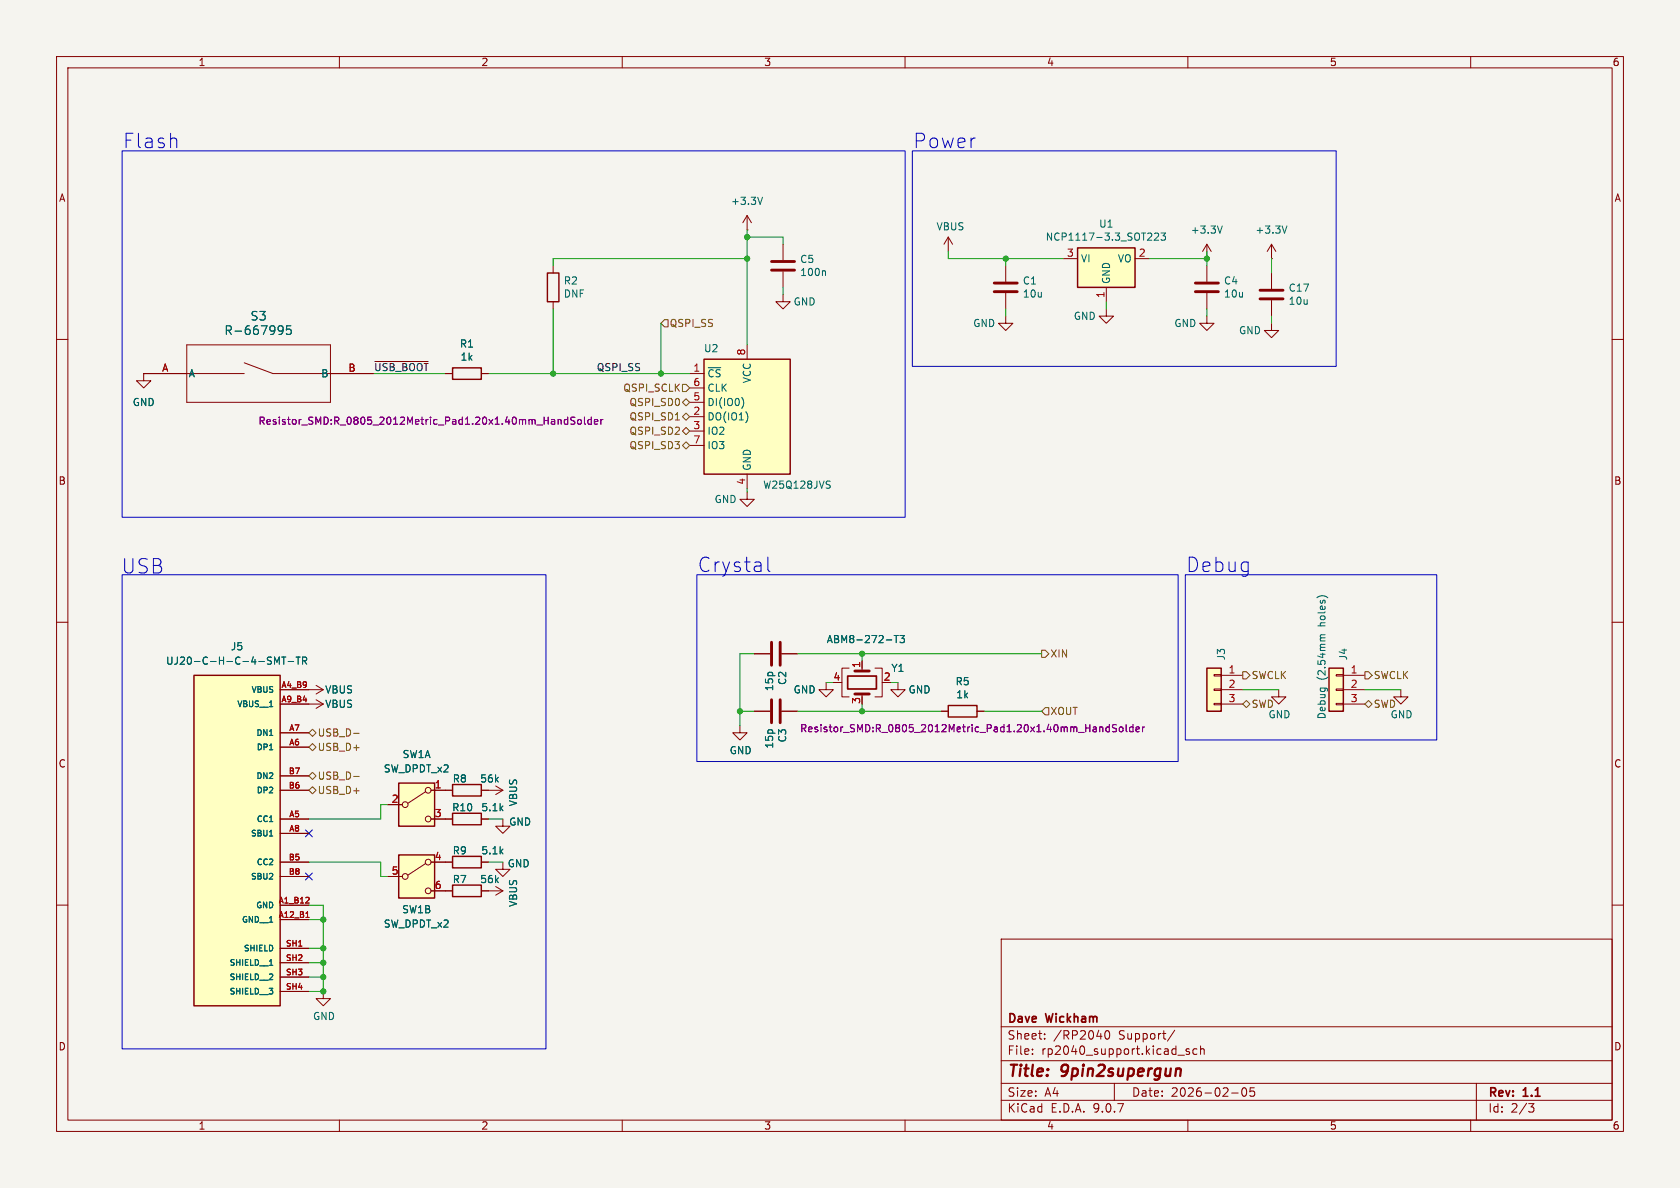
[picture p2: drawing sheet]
<svg xmlns="http://www.w3.org/2000/svg" width="297mm" height="210mm" viewBox="0 0 297 210" stroke-linecap="round" stroke-linejoin="round" font-family="sans-serif">
<path d="M0 0h297v210h-297z" fill="#f5f4ef" stroke="#f5f4ef" stroke-width=".18"/>
<g fill="none" stroke="#840000" stroke-width=".18">
<path d="M10 10h277v190h-277zM12 12h273v186h-273zM60 10v2M110 10v2M160 10v2M210 10v2M260 10v2M177.8 55.9v1.3h1.3l-1.3 1.2-1.3-1.2h1.3M213.4 45.7h.1M213.4 55.9v1.3h1.2l-1.2 1.2-1.3-1.2h1.3M213.4 43.2v2.5M213.4 47v2.8"/>
<path d="M213.4 51.8v2.8M213.4 43.2l-.8 1.3M213.4 43.2l.7 1.3M224.8 57.2v1.2h1.3l-1.3 1.3-1.3-1.3h1.3M224.8 45.7h.1M224.8 43.2v2.5M224.8 48.3v2.8M224.8 53.1v2.8M224.8 43.2l-.8 1.3M224.8 43.2l.8 1.3M10 60h2M285 60h2"/>
<path d="M132.1 87v1.3h1.2l-1.2 1.2-1.3-1.2h1.3M10 110h2M133.3 115.6h2.8M138.2 115.6h2.8M150.1 118.1h-1.3v5.1h1.3M152.4 116.8v1.3M154.7 118.1h1.3v5.1h-1.3M285 110h2M78.7 139.7h1.3M85.1 139.7h1.3M133.3 125.7h2.8M138.2 125.7h2.8"/>
<path d="M146 120.7v1.2h1.3l-1.3 1.3-1.2-1.3h1.2M148.6 120.7h.2M152.4 122.7v.5M10 160h2M177 166h108v32h-108zM285 160h2M60 198v2M110 198v2M160 198v2M177 194.5h108M177 191.5h108M177 187.5h108"/>
<path d="M177 181.5h108M182.5 186.3v.1M182.5 185.5v.1M184.7 183.6v.1M184.7 182.8v.1M195.5 182.3l.2-.1a.81 .81 0 0 1 .6 .6 .81 .81 0 0 1-.3 .8l-.2 .1a.81 .81 0 0 1-.3-1.4zM197 191.5v3M207.7 182.1l-1.3 2M208.2 186.5h1.2M210 198v2M210.2 185.5l-.3-.1-.2 .2v.2l.5 .2v.3h-.5M211.6 185.5l-.4-.1-.3 .3v.4l.1 .2h.6"/>
<path d="M212.2 185.5l.3-.1 .3 .1 .1 .9M212.2 184.9v1.5M217.7 193.2h1.2M219.7 192.4l.2-.1a.81 .81 0 0 1 .6 .6 .81 .81 0 0 1-.3 .8l-.2 .1a.81 .81 0 0 1-.3-1.4zM221.7 192.3h-.7v.7l.2-.1h.5l.1 .3-.1 .5-.2 .1-.5-.1M260 198v2M261 191.5v6.5M270.2 195.1h1l-.5 .6 .4 .1 .1 .5-.3 .3h-.4"/>
</g>
<path d="M208.5 188.9l.3 .3-.2 1" fill="none" stroke="#840000" stroke-width=".4"/>
<path d="M211.3 50h4.1M211.3 51.6h4.1M222.8 51.3h4M222.8 52.8h4M136.4 113.5v4.1M137.9 113.5v4.1M151.1 118.6h2.6M136.4 123.7v4.1M137.9 123.7v4.1M151.1 122.7h2.6" fill="none" stroke="#840000" stroke-width=".51"/>
<path d="M149.9 119.5h5v2.3h-5z" fill="none" stroke="#840000" stroke-width=".3"/>
<path d="M216.1 39.9l-.4 1.3M227.5 39.9l-.4 1.3M156.7 113.1h1M158.1 112.3h.7M158.4 112.3v1.3M159.1 112.3h.8l-.4 .5 .3 .1v.6l-.2 .1-.5-.1" fill="none" stroke="#006464" stroke-width=".18"/>
<path d="M80 138.7h5.1v2h-5.1z" fill="none" stroke="#840000" stroke-width=".25"/>
<path d="M70.5 138.4h6.3v7.7h-6.3z" fill="#ffffc2"/>
<g fill="none" stroke="#840000" stroke-width=".18">
<path d="M167.6 41.9l-.7 1.3M167.6 41.9l.8 1.3M167.6 41.9v2.6M177.8 47v2.8M177.8 51.8v2.8M75.2 140l-3.1 2M76.2 139.7h2.5M68.6 142.2h2.5M76.2 144.8h2.5M88.9 152.4v1.3h1.3l-1.3 1.2-1.3-1.2h1.3"/>
<circle cx="75.7" cy="139.7" r=".51"/>
<circle cx="71.6" cy="142.2" r=".51"/>
<circle cx="75.7" cy="144.8" r=".51"/>
</g>
<path d="M70.5 138.4h6.3v7.7h-6.3z" fill="none" stroke="#840000" stroke-width=".25"/>
<path d="M175.8 50h4M175.8 51.6h4" fill="none" stroke="#840000" stroke-width=".51"/>
<path d="M234.9 118.1h2.6v7.6h-2.6z" fill="#ffffc2"/>
<path d="M234.9 118.1h2.6v7.6h-2.6zM167.6 124.7h5.1v2h-5.1z" fill="none" stroke="#840000" stroke-width=".25"/>
<path d="M236.2 119.3h1.3v.2h-1.3zM237.5 119.4h3.8M130.8 128.3v1.2h1.3l-1.3 1.3-1.3-1.3h1.3M158.7 120.7v1.2h1.3l-1.3 1.3-1.2-1.3h1.2M166.4 125.7h1.2M172.7 125.7h1.3M236.2 121.8h1.3v.2h-1.3zM236.2 124.3h1.3v.3h-1.3zM237.5 121.9h3.8M237.5 124.5h3.8" fill="none" stroke="#840000" stroke-width=".18"/>
<path d="M233.4 105.4h.8M233.6 112.7l-.1 .1M233.6 112.7h.7M234.3 112.2l-.8 .1-.1 .3 .2 .1" fill="none" stroke="#006464" stroke-width=".18"/>
<path d="M194.9 128.6l.1 .8M196.1 128.1v1.3M196.1 128.6l-.3-.1-.3 .3 .1 .5h.5M197.4 128.1h-.5l-.2 .1v.4l.6 .2 .1 .3-.3 .3-.4-.1M197.9 128.6l.2-.1 .4 .1v.5l-.1 .2-.3 .1-.2-.2zM199.1 128.1v1.1l.2 .2M200.3 128.6l-.4-.1-.2 .3 .1 .5h.5M200.3 128.1v1.3M200.8 128.9l.6-.1v-.2l-.4-.1-.2 .2 .1 .6h.5M202 128.5v.9M202.3 128.5l-.3 .3" fill="none" stroke="#840084" stroke-width=".18"/>
<path d="M34.3 119.4h15.2v58.4h-15.2z" fill="#ffffc2"/>
<path d="M34.3 119.4h15.2v58.4h-15.2z" fill="none" stroke="#840000" stroke-width=".25"/>
<g fill="none" stroke="#840000" stroke-width=".18">
<path d="M195.6 54.6v1.3h1.2l-1.2 1.3-1.3-1.3h1.3M49.5 121.9h5.1M49.5 124.5h7.6M49.5 129.5h5.1M49.5 132.1h5.1M49.5 137.2h5.1M49.5 139.7h5.1M55.9 123.7l1.2 .8M57.1 124.5l-1.2 .7M49.5 144.8h5.1M49.5 147.3h5.1M49.5 152.4h5.1"/>
<path d="M49.5 154.9h5.1M49.5 160h5.1M49.5 162.6h5.1M49.5 167.6h5.1M49.5 170.2h5.1M49.5 172.7h5.1M49.5 175.3h5.1"/>
</g>
<path d="M48.5 117.4v-1.3l.5 1 .4-1v1.3M49.8 116.1h.7M50.2 116.1v1.3M51 116.9h.9M52.3 116.1h.8M52.7 116.1v1.3M53.5 116.8h.6l.1-.2v-.3l-.7-.2v1.3M53.8 116.8l.4 .6M47.6 147.8h.6M47.6 170.6h.6" fill="none" stroke="#006464" stroke-width=".18"/>
<path d="M54 159.6h.7M54.6 158.7v.4M54.1 162.2h.6" fill="none" stroke="#a90000" stroke-width=".18"/>
<path d="M190.5 43.8h10.2v7h-10.2z" fill="#ffffc2"/>
<path d="M190.5 43.8h10.2v7h-10.2zM80 65h5.1v2.1h-5.1z" fill="none" stroke="#840000" stroke-width=".25"/>
<path d="M138.4 52.1v1.2h1.3l-1.3 1.3-1.2-1.3h1.2M188 45.7h2.5M195.6 50.8v2.5M200.7 45.7h2.5M25.4 66v1.3h1.3l-1.3 1.3-1.3-1.3h1.3M25.4 66h.1M25.4 66h17.8M33 61h25.4v10.1h-25.4zM43.2 64.1l5.1 1.9h17.7M78.7 66h1.3M85.1 66h1.3M57.1 175.3v1.2h1.3l-1.3 1.3-1.2-1.3h1.2" fill="none" stroke="#840000" stroke-width=".18"/>
<path d="M49.5 57.6l.5 .1a1.01 1.01 0 0 1-.4 1.4h-.3M50 58.2l-.1 .3h-.4M51.4 57.6h-.7l-.1 .7 .2-.1h.5l.2 .3-.1 .5-.2 .1-.6-.1M202.8 42.5h.8M203.6 41.3v.4M204.1 41.3l.5-.1 .2 .4-.8 .9h.8M205.3 41.2h.7l-.4 .5 .4 .1v.5l-.2 .2-.5-.2" fill="none" stroke="#006464" stroke-width=".18"/>
<path d="M99.2 74.2v.8M100.4 73.7v1.3M100.4 74.2h-.4l-.2 .2 .1 .5h.5M101.6 73.8l-.5-.1-.1 .2v.3l.5 .3 .1 .3-.2 .2-.5-.1M102.2 74.3l.2-.1 .3 .1 .1 .5-.1 .1-.3 .1-.2-.1zM103.3 73.7v1.1l.2 .2M104.5 74.2h-.3l-.3 .2 .1 .5h.5M104.5 73.7v1.3M105.1 74.6l.6-.1-.1-.3h-.3l-.2 .1v.6h.5M106.2 74.2v.8M106.6 74.2l-.4 .2" fill="none" stroke="#840084" stroke-width=".18"/>
<path d="M213.4 118.1h2.5v7.6h-2.5z" fill="#ffffc2"/>
<path d="M213.4 118.1h2.5v7.6h-2.5zM80 156.5h5.1v2h-5.1zM80 151.4h5.1v2h-5.1z" fill="none" stroke="#840000" stroke-width=".25"/>
<path d="M214.6 119.3h1.3v.2h-1.3zM215.9 119.4h3.8M214.6 121.8h1.3v.2h-1.3zM214.6 124.3h1.3v.3h-1.3zM215.9 121.9h3.8M215.9 124.5h3.8M78.7 157.5h1.3M78.7 152.4h1.3M85.1 157.5h3.8M85.1 152.4h1.3M87.6 156.7l1.3 .8M88.9 157.5l-1.3 .7" fill="none" stroke="#840000" stroke-width=".18"/>
<path d="M70.5 151.1h6.3v7.7h-6.3z" fill="#ffffc2"/>
<g fill="none" stroke="#840000" stroke-width=".18">
<path d="M138.4 43.2v2.8M138.4 48v2.8M54.6 121.9h2.5M55.9 121.2l1.2 .7M57.1 121.9l-1.2 .8M86.4 139.7h2.5M87.6 138.9l1.3 .8M88.9 139.7l-1.3 .8M226.1 121.9v1.3h1.2l-1.2 1.3-1.3-1.3h1.3M247.6 121.9v1.3h1.3l-1.3 1.3-1.2-1.3h1.2M68.6 154.9h2.5M75.2 152.7l-3.1 2"/>
<path d="M76.2 152.4h2.5M76.2 157.5h2.5M78.7 144.8h1.3M85.1 144.8h1.3M88.9 144.8v1.3h1.3l-1.3 1.2-1.3-1.2h1.3"/>
<circle cx="71.6" cy="154.9" r=".51"/>
<circle cx="75.7" cy="157.5" r=".51"/>
<circle cx="75.7" cy="152.4" r=".51"/>
</g>
<path d="M70.5 151.1h6.3v7.7h-6.3zM80 143.8h5.1v2h-5.1z" fill="none" stroke="#840000" stroke-width=".25"/>
<path d="M136.4 46.2h4.1M136.4 47.8h4.1" fill="none" stroke="#840000" stroke-width=".51"/>
<path d="M145.8 47.9l.1 .1v.7" fill="none" stroke="#006464" stroke-width=".18"/>
<path d="M124.5 63.5h15.2v20.3h-15.2z" fill="#ffffc2"/>
<path d="M96.8 48.3h2v5h-2zM124.5 63.5h15.2v20.3h-15.2z" fill="none" stroke="#840000" stroke-width=".25"/>
<g fill="none" stroke="#840000" stroke-width=".18">
<path d="M132.1 38.1v2.5M132.1 38.1l-.8 1.3M132.1 38.1l.7 1.3M97.8 47v1.3M97.8 53.3v1.3M132.1 40.6h.1M25.4 66h.1M25.4 66h7.6M58.4 66h7.6M78.7 66h1.3M85.1 66h1.3M121.9 66h2.6"/>
<path d="M121.9 68.6h2.6M121.9 71.1h2.6M121.9 73.7h2.6M121.9 76.2h2.6M121.9 78.7h2.6M132.1 61v2.5M132.1 83.8v2.6M133.3 115.6h2.8M138.2 115.6h2.8M152.4 116.8v1.3M49.5 121.9h5.1M49.5 124.5h5.1"/>
<path d="M49.5 129.5h5.1M49.5 132.1h5.1M49.5 137.2h5.1M49.5 139.7h5.1M76.2 139.7h3.8M85.1 139.7h1.3M133.3 125.7h2.8M138.2 125.7h2.8M166.4 125.7h1.2M172.7 125.7h1.3M49.5 144.8h5.1M49.5 147.3h5.1"/>
<path d="M49.5 152.4h5.1M49.5 154.9h5.1M68.6 154.9h2.5M68.6 142.2h2.5M76.2 144.8h3.8M76.2 152.4h3.8M76.2 157.5h3.8M85.1 144.8h1.3M85.1 152.4h1.3M85.1 157.5h1.3M49.5 160h5.1M49.5 162.6h5.1"/>
<path d="M49.5 167.6h5.1M49.5 170.2h5.1M49.5 172.7h5.1M49.5 175.3h5.1"/>
</g>
<g fill="none" stroke="#006464" stroke-width=".18">
<path d="M134.8 34.9l-.4 1.2M49.5 57.6l.5 .1a1.01 1.01 0 0 1-.4 1.4h-.3M50 58.2l-.1 .3h-.4M51.4 57.6h-.7l-.1 .7 .2-.1h.5l.2 .3-.1 .5-.2 .1-.6-.1M131.2 70.3a1.49 1.49 0 0 1 0 1.8M132.1 73.3v.9M146.3 85l.5 .1M146.5 85.7l.3 .2-.3 .4M48.5 117.4v-1.3l.5 1 .4-1v1.3M49.8 116.1h.7M50.2 116.1v1.3M51 116.9h.9"/>
<path d="M52.3 116.1h.8M52.7 116.1v1.3M53.5 116.8h.6l.1-.2v-.3l-.7-.2v1.3M53.8 116.8l.4 .6M156.7 113.1h1M158.1 112.3h.7M158.4 112.3v1.3M159.1 112.3h.8l-.4 .5 .3 .1v.6l-.2 .1-.5-.1M47.6 147.8h.6M47.6 170.6h.6"/>
</g>
<g fill="none" stroke="#725600" stroke-width=".18">
<path d="M117.5 56.5h.6v1.3h-.6l-.7-.6zM119.4 74.2h.7M120.6 73.7l.7-.7 .6 .7-.6 .6zM120.6 71.1l.7-.6 .6 .6-.6 .7zM120.6 67.9h.7l.6 .7-.6 .6h-.7zM120.6 78.7l.7-.6 .6 .6-.6 .7zM120.6 76.2l.7-.6 .6 .6-.6 .6zM184.1 114.9h.7l.6 .7-.6 .6h-.7zM219.7 118.7h.6l.7 .7-.7 .6h-.6zM241.3 118.7h.6l.7 .7-.7 .6h-.6zM54.6 139.7l.6-.6 .7 .6-.7 .6zM54.6 129.5l.6-.6 .7 .6-.7 .7z"/>
<path d="M54.6 137.2l.6-.7 .7 .7-.7 .6zM55.2 131.4l.7 .7-.7 .6-.6-.6zM62.5 129.6h1M62.5 137.3h1M184.8 125.1h.6v1.3h-.6l-.7-.7zM219.7 124.5l.6-.7 .7 .7-.7 .6zM241.3 124.5l.6-.7 .7 .7-.7 .6z"/>
</g>
<path d="M66.3 63.9h9.4" fill="none" stroke="#0f0f0f" stroke-width=".18"/>
<g fill="none" stroke="#009600" stroke-width=".18">
<path d="M97.8 54.6v11.4M116.8 57.2v8.8M132.1 45.7h-34.3v1.3M132.1 41.9h6.3v1.3M132.1 40.6v20.4M138.4 50.8v1.3M167.6 44.5v1.2h20.4M177.8 45.7v1.3M177.8 54.6v1.3M195.6 53.3v1.3M203.2 45.7h10.2M213.4 44.5v2.5"/>
<path d="M213.4 54.6v1.3M224.8 45.7v2.6M224.8 55.9v1.3M66 66h12.7M86.4 66h35.5M132.1 86.4v.6M133.3 115.6h-2.5v12.7M141 115.6h43.1M152.4 115.6v1.2M130.8 125.7h2.5M141 125.7h25.4M146 120.7h1.3"/>
<path d="M152.4 124.5v1.2M157.5 120.7h1.2M174 125.7h10.1M219.7 121.9h6.4M241.3 121.9h6.3M54.6 152.4h12.7v2.5h1.3M68.6 142.2h-1.3v2.6h-12.7M86.4 152.4h2.5M86.4 144.8h2.5M54.6 172.7h2.5M54.6 160h2.5v15.3h-2.5M54.6 162.6h2.5"/>
<path d="M54.6 167.6h2.5M54.6 170.2h2.5"/>
</g>
<path d="M54 146.7l1.2 1.2M54 154.3l1.2 1.2M55.2 146.7l-1.2 1.2M55.2 154.3l-1.2 1.2" fill="none" stroke="#000084" stroke-width=".18"/>
<path d="M21.6 26.7h138.4v64.7h-138.4zM161.3 26.7h74.9v38.1h-74.9zM135.7 98.5v2.2l.4 .3M21.6 101.6h74.9v83.8h-74.9zM123.2 101.6h85.1v33h-85.1zM209.5 101.6h44.5v29.2h-44.5z" fill="none" stroke="#0000c2" stroke-width=".18"/>
<g fill="none" stroke="#840084" stroke-width=".18">
<path d="M99.2 74.2v.8M100.4 73.7v1.3M100.4 74.2h-.4l-.2 .2 .1 .5h.5M101.6 73.8l-.5-.1-.1 .2v.3l.5 .3 .1 .3-.2 .2-.5-.1M102.2 74.3l.2-.1 .3 .1 .1 .5-.1 .1-.3 .1-.2-.1zM103.3 73.7v1.1l.2 .2M104.5 74.2h-.3l-.3 .2 .1 .5h.5M104.5 73.7v1.3M105.1 74.6l.6-.1-.1-.3h-.3l-.2 .1v.6h.5M106.2 74.2v.8M106.6 74.2l-.4 .2M194.9 128.6l.1 .8"/>
<path d="M196.1 128.1v1.3M196.1 128.6l-.3-.1-.3 .3 .1 .5h.5M197.4 128.1h-.5l-.2 .1v.4l.6 .2 .1 .3-.3 .3-.4-.1M197.9 128.6l.2-.1 .4 .1v.5l-.1 .2-.3 .1-.2-.2zM199.1 128.1v1.1l.2 .2M200.3 128.6l-.4-.1-.2 .3 .1 .5h.5M200.3 128.1v1.3M200.8 128.9l.6-.1v-.2l-.4-.1-.2 .2 .1 .6h.5M202 128.5v.9M202.3 128.5l-.3 .3"/>
</g>
<path d="M54 159.6h.7M54.6 158.7v.4M54.1 162.2h.6" fill="none" stroke="#a90000" stroke-width=".18"/>
<g fill="#009600" stroke="#009600" stroke-width=".18">
<circle cx="130.8" cy="125.7" r=".46"/>
<circle cx="97.8" cy="66" r=".46"/>
<circle cx="116.8" cy="66" r=".46"/>
<circle cx="132.1" cy="45.7" r=".46"/>
<circle cx="152.4" cy="115.6" r=".46"/>
<circle cx="152.4" cy="125.7" r=".46"/>
<circle cx="177.8" cy="45.7" r=".46"/>
<circle cx="213.4" cy="45.7" r=".46"/>
<circle cx="132.1" cy="41.9" r=".46"/>
<circle cx="57.1" cy="170.2" r=".46"/>
<circle cx="57.1" cy="162.6" r=".46"/>
<circle cx="57.1" cy="175.3" r=".46"/>
<circle cx="57.1" cy="172.7" r=".46"/>
<circle cx="57.1" cy="167.6" r=".46"/>
</g>
<g font-size="3.5" fill="#0000c2">
<text x="21.6" y="26.4">Flash</text>
<text x="161.3" y="26.4">Power</text>
<text x="21.3" y="101.6">USB</text>
<text x="123.2" y="101.4">Crystal</text>
<text x="209.5" y="101.4">Debug</text>
</g>
<g font-size="2.8" fill="#840000">
<text x="178" y="190.9">Title:</text>
<text x="187.7" y="190.9">9pin2supergun</text>
</g>
<g font-size="2.1" fill="#006464">
<text x="39.6" y="59.4">R-667995</text>
<text x="44.2" y="56.9">S3</text>
</g>
<g font-size="2.1" fill="#840000">
<text x="178" y="184">Sheet:</text>
<text x="178" y="181.2">Dave</text>
<text x="185" y="181.2">Wickham</text>
<text x="186.2" y="184">/RP2040</text>
<text x="197.8" y="184">Support/</text>
<text x="178" y="186.7">File:</text>
<text x="184.1" y="186.7">rp2040_support.kicad_sch</text>
<text x="178" y="196.9">KiCad</text>
<text x="178" y="194.1">Size:</text>
<text x="184.7" y="194.1">A4</text>
<text x="185.7" y="196.9">E.D.A.</text>
<text x="193.3" y="196.9">9.0.7</text>
<text x="200" y="194.1">Date:</text>
<text x="207" y="194.1">2026-02-05</text>
<text x="263" y="194.3">Rev:</text>
<text x="263" y="196.9">Id:</text>
<text x="267.1" y="196.9">2/3</text>
<text x="269.4" y="194.3">1.1</text>
</g>
<g font-size="1.8" fill="#840000">
<text x="35" y="11.9">1</text>
<text x="85" y="11.9">2</text>
<text x="135" y="11.9">3</text>
<text x="185" y="11.9">4</text>
<text x="235" y="11.9">5</text>
<text x="285" y="11.9">6</text>
<text x="10.3" y="35.9">A</text>
<text x="285.3" y="35.9">A</text>
<text x="10.3" y="85.9">B</text>
<text x="285.3" y="85.9">B</text>
<text x="10.3" y="135.9">C</text>
<text x="285.3" y="135.9">C</text>
<text x="10.3" y="185.9">D</text>
<text x="285.3" y="185.9">D</text>
<text x="35" y="199.9">1</text>
<text x="85" y="199.9">2</text>
<text x="135" y="199.9">3</text>
<text x="185" y="199.9">4</text>
<text x="235" y="199.9">5</text>
<text x="285" y="199.9">6</text>
</g>
<g font-size="1.8" fill="#006464">
<text x="129.1" y="36.4">+3.3V</text>
<text x="165.5" y="40.9">VBUS</text>
<text x="194.2" y="40.4">U1</text>
<text x="210.4" y="41.5">+3.3V</text>
<text x="221.8" y="41.5">+3.3V</text>
<text x="141.4" y="46.7">C5</text>
<text x="184.8" y="42.7">NCP1117-3.3_SOT223</text>
<text x="191" y="46.6">VI</text>
<text x="197.5" y="46.6">VO</text>
<text x="99.6" y="50.5">R2</text>
<text x="99.6" y="52.8">DNF</text>
<text x="141.4" y="49">100n</text>
<text x="180.7" y="50.5">C1</text>
<text x="180.7" y="52.8">10u</text>
<text x="196.4" y="50.3" transform="rotate(-90 196.4 50.3)">GND</text>
<text x="216.3" y="50.5">C4</text>
<text x="216.3" y="52.8">10u</text>
<text x="227.7" y="51.8">C17</text>
<text x="140.2" y="54.2">GND</text>
<text x="172" y="58">GND</text>
<text x="189.7" y="56.7">GND</text>
<text x="207.5" y="58">GND</text>
<text x="218.9" y="59.3">GND</text>
<text x="227.7" y="54.1">10u</text>
<text x="81.2" y="61.6">R1</text>
<text x="81.3" y="64">1k</text>
<text x="124.4" y="62.5">U2</text>
<text x="23.4" y="72">GND</text>
<text x="33.3" y="66.9">A</text>
<text x="56.7" y="66.9">B</text>
<text x="125" y="66.9">~{CS}</text>
<text x="125" y="69.4">CLK</text>
<text x="125" y="72">DI(IO0)</text>
<text x="132.9" y="67.8" transform="rotate(-90 132.9 67.8)">VCC</text>
<text x="125" y="74.5">DO(IO1)</text>
<text x="125" y="77.1">IO2</text>
<text x="125" y="79.6">IO3</text>
<text x="132.9" y="83.3" transform="rotate(-90 132.9 83.3)">GND</text>
<text x="126.2" y="89.1">GND</text>
<text x="134.8" y="86.6">W25Q128JVS</text>
<text x="146.1" y="113.9">ABM8-272-T3</text>
<text x="234.5" y="110.6" transform="rotate(-90 234.5 110.6)">holes)</text>
<text x="29.3" y="117.7">UJ20-C-H-C-4-SMT-TR</text>
<text x="40.7" y="115.2">J5</text>
<text x="157.5" y="119">Y1</text>
<text x="216.8" y="116.8" transform="rotate(-90 216.8 116.8)">J3</text>
<text x="238.4" y="116.8" transform="rotate(-90 238.4 116.8)">J4</text>
<text x="57.4" y="125.3">VBUS</text>
<text x="57.4" y="122.8">VBUS</text>
<text x="136.9" y="122.3" transform="rotate(-90 136.9 122.3)">15p</text>
<text x="139.2" y="121.2" transform="rotate(-90 139.2 121.2)">C2</text>
<text x="140.2" y="122.8">GND</text>
<text x="160.5" y="122.8">GND</text>
<text x="168.8" y="121.3">R5</text>
<text x="169" y="123.6">1k</text>
<text x="234.5" y="120.3" transform="rotate(-90 234.5 120.3)">(2.54mm</text>
<text x="139.2" y="131.3" transform="rotate(-90 139.2 131.3)">C3</text>
<text x="224.2" y="127.2">GND</text>
<text x="234.5" y="127.2" transform="rotate(-90 234.5 127.2)">Debug</text>
<text x="245.7" y="127.2">GND</text>
<text x="67.8" y="136.8">SW_DPDT_x2</text>
<text x="71.1" y="134.2">SW1A</text>
<text x="128.9" y="133.5">GND</text>
<text x="136.9" y="132.4" transform="rotate(-90 136.9 132.4)">15p</text>
<text x="79.8" y="143.6">R10</text>
<text x="79.9" y="138.5">R8</text>
<text x="84.8" y="138.5">56k</text>
<text x="85" y="143.6">5.1k</text>
<text x="91.6" y="142.6" transform="rotate(-90 91.6 142.6)">VBUS</text>
<text x="89.9" y="146.2">GND</text>
<text x="79.9" y="151.2">R9</text>
<text x="85" y="151.2">5.1k</text>
<text x="89.7" y="153.5">GND</text>
<text x="71" y="161.6">SW1B</text>
<text x="79.9" y="156.3">R7</text>
<text x="84.8" y="156.3">56k</text>
<text x="91.6" y="160.4" transform="rotate(-90 91.6 160.4)">VBUS</text>
<text x="67.8" y="164.2">SW_DPDT_x2</text>
<text x="55.2" y="180.5">GND</text>
</g>
<g font-size="1.8" fill="#a90000">
<text x="188.5" y="45.5">3</text>
<text x="201.2" y="45.5">2</text>
<text x="195.3" y="52.8" transform="rotate(-90 195.3 52.8)">1</text>
<text x="28.6" y="65.8">A</text>
<text x="61.5" y="65.8">B</text>
<text x="122.5" y="65.8">1</text>
<text x="131.8" y="62.9" transform="rotate(-90 131.8 62.9)">8</text>
<text x="122.5" y="68.3">6</text>
<text x="122.5" y="70.9">5</text>
<text x="122.5" y="73.4">2</text>
<text x="122.5" y="75.9">3</text>
<text x="122.5" y="78.5">7</text>
<text x="131.8" y="85.8" transform="rotate(-90 131.8 85.8)">4</text>
<text x="152.1" y="118.2" transform="rotate(-90 152.1 118.2)">1</text>
<text x="217.1" y="119.1">1</text>
<text x="238.7" y="119.1">1</text>
<text x="147.2" y="120.4">4</text>
<text x="152.1" y="124.5" transform="rotate(-90 152.1 124.5)">3</text>
<text x="156.1" y="120.4">2</text>
<text x="217.1" y="121.7">2</text>
<text x="217.1" y="124.2">3</text>
<text x="238.7" y="121.7">2</text>
<text x="238.7" y="124.2">3</text>
<text x="69.1" y="142">2</text>
<text x="76.8" y="139.4">1</text>
<text x="76.8" y="144.5">3</text>
<text x="69.1" y="154.7">5</text>
<text x="76.8" y="152.1">4</text>
<text x="76.8" y="157.2">6</text>
</g>
<g font-size="1.8" fill="#725600">
<text x="118.3" y="58">QSPI_SS</text>
<text x="110.1" y="69.4">QSPI_SCLK</text>
<text x="111.2" y="72">QSPI_SD0</text>
<text x="111.2" y="74.5">QSPI_SD1</text>
<text x="111.2" y="77.1">QSPI_SD2</text>
<text x="111.2" y="79.6">QSPI_SD3</text>
<text x="185.6" y="116.4">XIN</text>
<text x="221.2" y="125.3">SWD</text>
<text x="221.2" y="120.2">SWCLK</text>
<text x="242.8" y="120.2">SWCLK</text>
<text x="242.8" y="125.3">SWD</text>
<text x="56.1" y="130.4">USB_D-</text>
<text x="185.6" y="126.6">XOUT</text>
<text x="56.1" y="132.9">USB_D+</text>
<text x="56.1" y="140.6">USB_D+</text>
<text x="56.1" y="138">USB_D-</text>
</g>
<g font-size="1.8" fill="#0f0f0f">
<text x="66" y="65.7">~{USB_BOOT}</text>
<text x="105.4" y="65.7">QSPI_SS</text>
</g>
<g font-size="1.8" fill="#840084">
<text x="45.6" y="75.3">Resistor_SMD:R_0805_2012Metric_Pad1.20x1.40mm_HandSolder</text>
<text x="141.3" y="129.6">Resistor_SMD:R_0805_2012Metric_Pad1.20x1.40mm_HandSolder</text>
</g>
<g font-size="1.4" fill="#006464">
<text x="41.8" y="125.2">VBUS__1</text>
<text x="44.3" y="122.7">VBUS</text>
<text x="45.2" y="130.3">DN1</text>
<text x="45.2" y="137.9">DN2</text>
<text x="45.3" y="132.8">DP1</text>
<text x="45.3" y="140.4">DP2</text>
<text x="44.2" y="148.1">SBU1</text>
<text x="45.3" y="145.5">CC1</text>
<text x="44.2" y="155.7">SBU2</text>
<text x="45.3" y="153.1">CC2</text>
<text x="45.2" y="160.8">GND</text>
<text x="42.6" y="163.3">GND__1</text>
<text x="40.5" y="170.9">SHIELD__1</text>
<text x="40.5" y="173.5">SHIELD__2</text>
<text x="43" y="168.4">SHIELD</text>
<text x="40.5" y="176">SHIELD__3</text>
</g>
<g font-size="1.4" fill="#a90000">
<text x="49.6" y="121.7">A4_B9</text>
<text x="49.6" y="124.2">A9_B4</text>
<text x="51" y="129.3">A7</text>
<text x="51" y="131.8">A6</text>
<text x="51" y="136.9">B7</text>
<text x="51" y="139.4">B6</text>
<text x="51" y="144.5">A5</text>
<text x="51" y="147.1">A8</text>
<text x="51" y="152.1">B5</text>
<text x="51" y="154.7">B8</text>
<text x="49.2" y="159.8">A1_B12</text>
<text x="49.2" y="162.3">A12_B1</text>
<text x="50.4" y="167.4">SH1</text>
<text x="50.4" y="169.9">SH2</text>
<text x="50.4" y="172.5">SH3</text>
<text x="50.4" y="175">SH4</text>
</g>
</svg>
